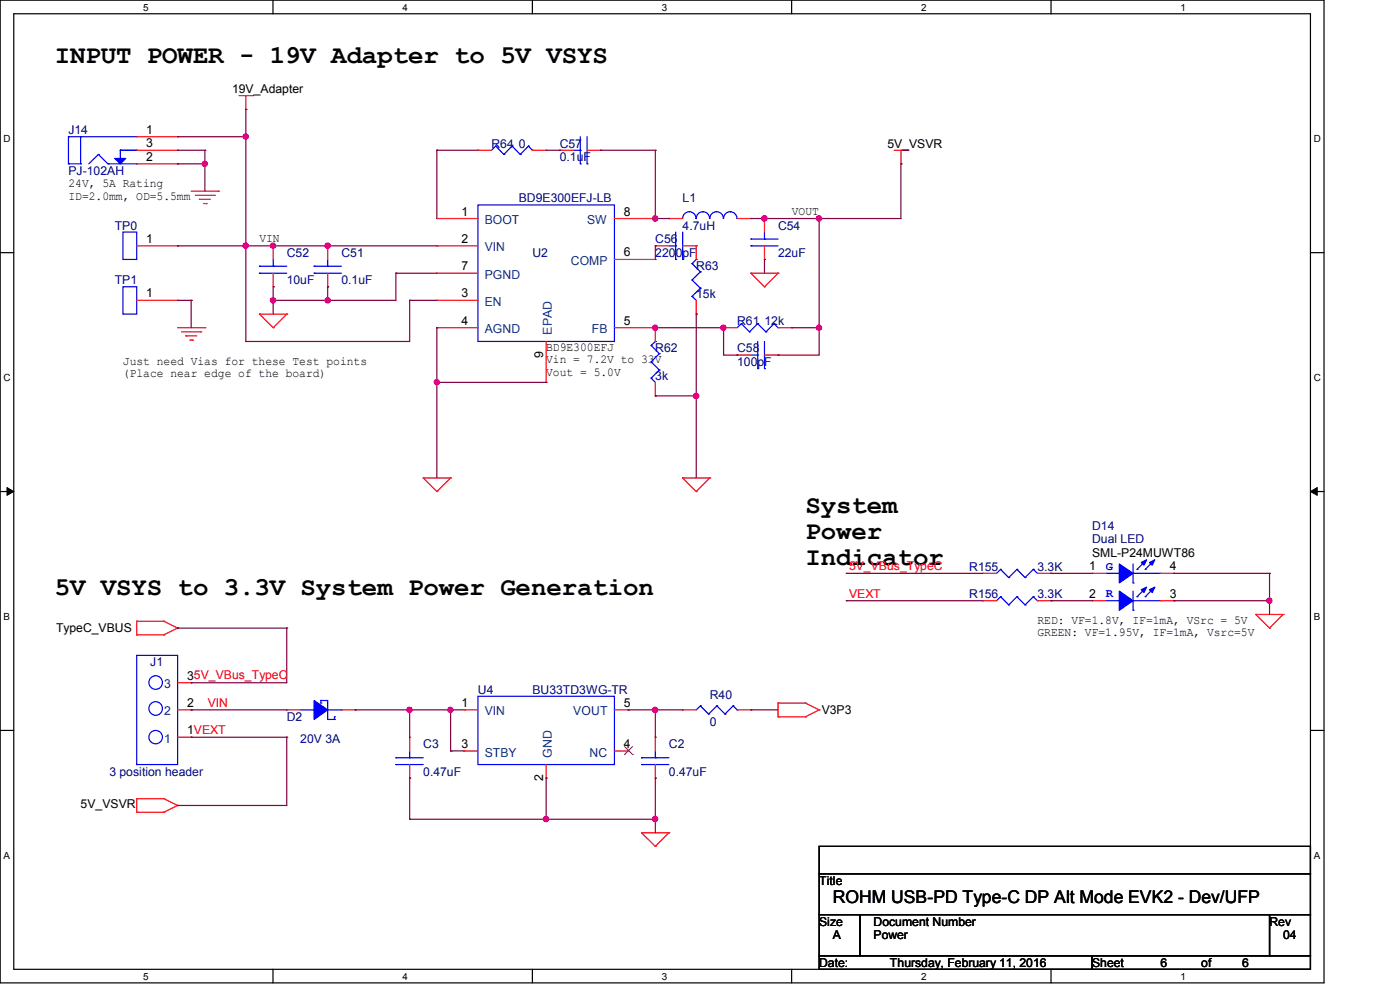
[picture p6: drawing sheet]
<svg xmlns="http://www.w3.org/2000/svg" width="297mm" height="210mm" viewBox="0 0 297 210" stroke-linecap="round" stroke-linejoin="round" font-family="sans-serif">
<path d="M0 0h280.9v208.5h-280.9zM2.9 2.9h275.1v202.7h-275.1z" fill="none" stroke="#000" stroke-width=".25"/>
<g fill="#fff">
<path d="M30.4 .3h1.1v2.4h-1.1z"/>
<path d="M30.4 205.9h1.1v2.3h-1.1z"/>
</g>
<path d="M57.9 0v2.9M57.9 205.6v2.9" fill="none" stroke="#000" stroke-width=".25"/>
<g fill="#fff">
<path d="M85.4 .3h1.1v2.4h-1.1z"/>
<path d="M85.4 205.9h1.1v2.3h-1.1z"/>
</g>
<path d="M112.9 0v2.9M112.9 205.6v2.9" fill="none" stroke="#000" stroke-width=".25"/>
<g fill="#fff">
<path d="M140.4 .3h1.2v2.4h-1.2z"/>
<path d="M140.4 205.9h1.2v2.3h-1.2z"/>
</g>
<path d="M167.9 0v2.9M167.9 205.6v2.9" fill="none" stroke="#000" stroke-width=".25"/>
<g fill="#fff">
<path d="M195.4 .3h1.2v2.4h-1.2z"/>
<path d="M195.4 205.9h1.2v2.3h-1.2z"/>
</g>
<path d="M223 0v2.9M223 205.6v2.9" fill="none" stroke="#000" stroke-width=".25"/>
<g fill="#fff">
<path d="M250.4 .3h1.2v2.4h-1.2z"/>
<path d="M250.4 205.9h1.2v2.3h-1.2z"/>
<path d="M.8 28.2h1.4v2.4h-1.4z"/>
<path d="M278.7 28.2h1.5v2.4h-1.5z"/>
<path d="M.8 78.9h1.4v2.3h-1.4z"/>
<path d="M278.7 78.9h1.5v2.3h-1.5z"/>
</g>
<path d="M0 53.6h2.9M278 53.6h2.9" fill="none" stroke="#000" stroke-width=".25"/>
<g fill="#fff">
<path d="M.8 129.6h1.3v2.3h-1.3z"/>
<path d="M278.7 129.6h1.4v2.3h-1.4z"/>
</g>
<path d="M0 104.3h2.9M278 104.3h2.9" fill="none" stroke="#000" stroke-width=".25"/>
<path d="M1.5 103.4l1.4 .9-1.4 .8zM278 104.3l1.4-.9v1.7z" fill="#000" stroke="#000" stroke-width=".21"/>
<g fill="#fff">
<path d="M.8 180.3h1.3v2.3h-1.3z"/>
<path d="M278.7 180.3h1.4v2.3h-1.4z"/>
</g>
<path d="M0 154.9h2.9M278 154.9h2.9M173.8 179.5h104.2v5.8h-104.2zM173.8 185.3h104.2v8.7h-104.2zM173.8 194h8.7v8.7h-8.7zM182.5 194h86.8v8.7h-86.8zM269.3 194h8.7v8.7h-8.7zM173.8 202.7h57.9v2.9h-57.9zM231.7 202.7h46.3v2.9h-46.3z" fill="none" stroke="#000" stroke-width=".25"/>
<g fill="none" stroke="#f00" stroke-width=".25">
<path d="M29 31.9h8.7M29 34.8h8.7M29 29h8.7M37.7 34.8h.1M37.7 31.9h.1M37.7 29h.1M50.7 20.3h2.9M52.2 23.2h.1M52.2 20.3v2.9M53.6 20.3h.1M101.4 31.9h.1M101.4 31.9h2.9"/>
<path d="M112.9 31.9h3M115.9 31.9h.1M118.7 31.9h.1M118.7 31.9h2.9M124.5 31.9h2.9M127.4 31.9h.1M189.7 31.9h2.9M191.1 34.8h.1M191.1 31.9v2.9M192.6 31.9h.1M29 52.2h8.7M37.7 52.2h.1"/>
<path d="M40.6 40.6h5.8M41.4 41.4h4.1M42.3 42.3h.1M42.3 42.3h2.3M43.2 43.2h.5M43.7 43.2h.1M45.5 41.4h.1M46.4 40.6h.1M58 52.2h.1M58 52.2v2.8M58 58v2.8M69.5 52.2h.1"/>
<path d="M69.5 52.2v2.8M69.5 58v2.8M92.7 46.4h.1M92.7 52.2h.1M92.7 58h.1M92.7 58h8.7M92.7 52.2h8.7M92.7 46.4h8.7M130.3 46.4h8.7M130.3 55h8.7M139 52.2h.1M139 55h.1"/>
<path d="M139 46.4h.1M139 52.2h2.9M141.9 46.4h.1M141.9 46.4h2.9M144.8 52.2h2.9M147.7 52.2h.1M147.7 52.2v2.8M156.4 46.4h2.9M159.3 58h.1M159.3 46.4h.1M159.3 58h5.8M159.3 58l2.9 2.8"/>
<path d="M162.2 55h.1M162.2 46.4h.1M162.2 46.4v2.8M162.2 52.2v2.8M165.1 58h.1M165.1 58l-2.9 2.8M29 63.7h8.7M37.7 63.7h.1M37.7 69.5h5.8M38.5 70.4h4.1M39.4 71.2h.1M39.4 71.2h2.3"/>
<path d="M40.3 72.1h.6M40.9 72.1h.1M42.6 70.4h.1M43.5 69.5h.1M55 66.6h.1M55 66.6h5.8M55 66.6l3 2.9M58 69.5h.1M58 60.8h.1M60.8 66.6h.1M60.8 66.6l-2.8 2.9M69.5 60.8h.1"/>
<path d="M92.7 63.7h.1M92.7 69.5h.1M92.7 69.5h8.7M92.7 63.7h8.7M115.9 72.4v8.7M130.3 69.5h8.7M139 69.5h.1M139 69.5v2.9M147.7 66.6h.1M147.7 63.7v2.9M153.5 69.5h.1M153.5 69.5h2.9"/>
<path d="M156.4 75.3h.1M156.4 75.3h2.9M162.2 60.8h.1M162.2 75.3h2.9M165.1 75.3h.1M165.1 69.5h2.9M168 69.5h.1M115.9 81.1h.1M139 84h.1M139 81.1v2.9M89.8 101.4h.1M89.8 101.4h5.8"/>
<path d="M89.8 101.4l2.9 2.9M92.7 104.3h.1M95.6 101.4h.1M95.6 101.4l-2.9 2.9M144.8 101.4h.1M144.8 101.4h5.8M144.8 101.4l2.9 2.9M147.7 104.3h.1M150.6 101.4h.1M150.6 101.4l-2.9 2.9M29 131.8h.1M29 134.7h.1"/>
<path d="M29 131.8h5.8M29 131.8v2.9M29 134.7h5.8M34.8 131.8h.1M34.8 134.7h.1M34.8 131.8l2.9 1.4M37.7 133.2h.1M37.7 133.2l-2.9 1.5M208.5 121.6h.1M208.5 127.4h.1M208.5 121.6h2.9M208.5 127.4h2.9"/>
<path d="M220.1 121.6h2.9M220.1 127.4h2.9M223 121.6h.1M223 127.4h.1M231.7 121.6h.1M231.7 127.4h.1M231.7 121.6h2.9M231.7 127.4h2.9M246.2 121.6h2.8M246.2 127.4h2.8M249 121.6h.1M249 127.4h.1"/>
<path d="M266.4 130.3h.1M266.4 130.3h5.8M266.4 130.3l2.9 2.9M269.3 133.2h.1M272.2 130.3h.1M272.2 130.3l-2.9 2.9M37.7 156.4h2.9M37.7 150.6h2.9M37.7 144.8h2.9M40.6 156.4h.1M40.6 150.6h.1M40.6 144.8h.1"/>
<path d="M60.8 150.6h.1M60.8 150.6h2.9M72.4 150.6h2.9M75.3 150.6h.1M86.9 156.4h.1M86.9 156.4v2.9M98.5 150.6h.1M98.5 159.3h.1M98.5 150.6h2.9M98.5 159.3h2.9M130.3 150.6h2.9M130.3 159.3h2.9"/>
<path d="M133.2 150.6h.1M133.2 159.3h.1M139 156.4h.1M139 156.4v2.9M144.8 150.6h.1M144.8 150.6h2.9M156.4 150.6h2.9M159.3 150.6h.1M165.1 152.1h.1M165.1 149.1h.1M165.1 149.1h5.8M165.1 152.1h5.8"/>
<path d="M165.1 149.1v3M170.9 149.1h.1M170.9 152.1h.1M170.9 149.1l2.9 1.5M173.8 150.6h.1M173.8 150.6l-2.9 1.5M29 169.4h.1M29 172.3h.1M29 169.4v2.9M29 169.4h5.8M29 172.3h5.8M34.8 169.4h.1"/>
<path d="M34.8 172.3h.1M34.8 169.4l2.9 1.5M37.7 170.9h.1M37.7 170.9l-2.9 1.4M86.9 165.1h.1M86.9 162.2v2.9M115.9 165.1h.1M115.9 162.2v2.9M136.1 176.7h.1M136.1 176.7h5.8M136.1 176.7l2.9 2.8M139 179.5h.1"/>
<path d="M139 165.1h.1M139 162.2v2.9M141.9 176.7h.1M141.9 176.7l-2.9 2.8"/>
</g>
<g fill="none" stroke="#00f" stroke-width=".25">
<path d="M14.5 29h.1M14.5 34.8h.1M14.5 34.8h2.6M14.5 29h14.5M14.5 29v5.8M17.1 34.8h.1M17.1 29h.1M17.1 29v5.8M20.9 32.8h.1M20.9 32.8l-2.1 2M20.9 32.8l2 2M22.9 34.8h.1"/>
<path d="M22.9 34.8h6.1M25.5 31.9h.1M25.5 31.9h3.5M25.5 31.9v1.7M29 34.8h.1M29 31.9h.1M29 29h.1M105.2 31h.1M105.2 31l-.9 .9M105.2 31l1.7 1.8M106.9 32.8h.1M108.6 31h.1"/>
<path d="M108.6 31l-1.7 1.8M108.6 31l1.8 1.8M110.4 32.8h.1M112.1 31h.1M112.1 31l-1.7 1.8M112.1 31l.8 .9M112.9 31.9h.1M121.6 31.9h1.5M123.1 34.8h.1M123.1 31.9h.1M123.1 29v5.8M124.5 34.8h.1"/>
<path d="M124.5 29v5.8M26.1 49.2h2.9v5.8h-2.9zM55 58h.1M55 56.5h.1M55 58h5.8M55 56.5h5.8M58 56.5h.1M58 55v1.5M66.6 58h.1M66.6 56.5h.1M66.6 58h5.8M66.6 56.5h5.8"/>
<path d="M69.5 56.5h.1M69.5 55v1.5M101.4 43.5h28.9v28.9h-28.9zM141.9 52.2h1.4M143.3 55h.1M143.3 52.2h.1M143.3 49.2v5.8M144.8 55h.1M144.8 46.4v-.1a1.42 1.42 0 0 1 1.5-1.4 1.42 1.42 0 0 1 1.4 1.5M144.8 49.2v5.8M146.8 59.4h.1M146.8 55.9h.1"/>
<path d="M146.8 59.4l1.8 1.7M146.8 55.9l1.8 1.8M147.7 46.4v-.1a1.42 1.42 0 0 1 1.4-1.4 1.42 1.42 0 0 1 1.4 1.5M147.7 55h.1M147.7 55l-.9 .9M148.6 57.7h.1M148.6 57.7l-1.8 1.7M150.6 46.4a1.44 1.44 0 0 1 1.4-1.5 1.44 1.44 0 0 1 1.5 1.5M153.5 46.4v-.1a1.42 1.42 0 0 1 1.4-1.4 1.42 1.42 0 0 1 1.4 1.5M159.3 52.2h.1M159.3 50.7h.1M159.3 52.2h5.8"/>
<path d="M159.3 50.7h5.8M162.2 50.7h.1M162.2 49.2v1.5M26.1 60.8h2.9v5.8h-2.9zM138.1 76.8h.1M138.1 73.3h.1M138.1 76.8l1.8 1.7M138.1 73.3l1.8 1.7M139 72.4h.1M139 72.4l-.9 .9M139.9 78.5h.1M139.9 75h.1"/>
<path d="M139.9 78.5l-1.8 1.7M139.9 75l-1.8 1.8M146.8 62.9h.1M146.8 62.9l.9 .8M148.6 61.1h.1M148.6 61.1l-1.8 1.8M157.3 68.7h.1M157.3 68.7l-.9 .8M157.3 68.7l1.7 1.7M159 70.4h.1M159.3 75.3h1.4M160.7 78.2h.1"/>
<path d="M160.7 75.3h.1M160.7 68.7h.1M160.7 72.4v5.8M160.7 68.7l-1.7 1.7M160.7 68.7l1.8 1.7M162.2 78.2h.1M162.2 72.4v5.8M162.5 70.4h.1M164.2 68.7h.1M164.2 68.7l-1.7 1.7M164.2 68.7l.9 .8M165.1 69.5h.1"/>
<path d="M138.1 80.2h.1M138.1 80.2l.9 .9M240.4 119.6v4.1M243 119l-1.8 1.8M244.7 119l-1.7 1.8M29 139h8.7v23.2h-8.7zM212.3 120.8h.1M212.3 126.6h.1M212.3 120.8l-.9 .8M212.3 120.8l1.7 1.7M212.3 126.6l-.9 .8M212.3 126.6l1.7 1.7"/>
<path d="M214 122.5h.1M214 128.3h.1M215.7 120.8h.1M215.7 126.6h.1M215.7 120.8l-1.7 1.7M215.7 120.8l1.8 1.7M215.7 126.6l-1.7 1.7M215.7 126.6l1.8 1.7M217.5 122.5h.1M217.5 128.3h.1M219.2 120.8h.1M219.2 126.6h.1"/>
<path d="M219.2 120.8l-1.7 1.7M219.2 120.8l.9 .8M219.2 126.6l-1.7 1.7M219.2 126.6l.9 .8M220.1 121.6h.1M220.1 127.4h.1M234.6 121.6h2.8M234.6 127.4h2.8M237.4 121.6h.1M237.4 127.4h.1M240.4 123.7h.1M240.4 129.5h.1"/>
<path d="M240.4 125.4v4.1M240.4 121.6h5.8M240.4 127.4h5.8M241.2 120.8h.1M241.2 126.6h.1M243 120.8h.1M243 126.6h.1M243 124.8l-1.8 1.8M244.7 124.8l-1.7 1.8M246.2 121.6h.1M246.2 127.4h.1M63.7 150.6h2.9"/>
<path d="M66.6 150.6h.1M68.1 148.6h.1M68.1 149.1h.1M68.1 148.6h1.4v4M68.1 148.6v.5M69.5 152.6h.1M69.5 150.6h2.9M69.5 152.6h1.5M71 152.6h.1M71 152.1h.1M71 152.1v.5M72.4 150.6h.1"/>
<path d="M86.9 159.3v1.4M101.4 147.7h28.9v14.5h-28.9zM139 159.3v1.4M148.6 149.7h.1M148.6 149.7l-.9 .9M148.6 149.7l1.7 1.8M150.3 151.5h.1M152.1 149.7h.1M152.1 149.7l-1.8 1.8M152.1 149.7l1.7 1.8M153.8 151.5h.1M155.5 149.7h.1"/>
<path d="M155.5 149.7l-1.7 1.8M155.5 149.7l.9 .9M156.4 150.6h.1M84 162.2h.1M84 160.7h.1M84 162.2h5.8M84 160.7h5.8M86.9 160.7h.1M136.1 162.2h.1M136.1 160.7h.1M136.1 162.2h5.8M136.1 160.7h5.8"/>
<path d="M139 160.7h.1"/>
<circle cx="33" cy="150.3" r="1.44"/>
<circle cx="33" cy="144.8" r="1.44"/>
<circle cx="33" cy="156.4" r="1.43"/>
</g>
<g fill="#00f" stroke="#00f" stroke-width=".25">
<path d="M24.3 33.6h2.4l-1.2 1.2z"/>
<path d="M237.4 119.6l3 2-3 2.1z" fill-rule="evenodd"/>
<path d="M243.8 119.3l1.2-.6-.6 1.2z" fill-rule="evenodd"/>
<path d="M242.1 119.3l1.1-.6-.5 1.2z" fill-rule="evenodd"/>
<path d="M237.4 125.4l3 2-3 2.1z" fill-rule="evenodd"/>
<path d="M243.8 125.1l1.2-.6-.6 1.2z" fill-rule="evenodd"/>
<path d="M242.1 125.1l1.1-.6-.5 1.2z" fill-rule="evenodd"/>
<path d="M66.6 148.6l2.9 2-2.9 2z" fill-rule="evenodd"/>
</g>
<path d="M132.5 158.3l1.7 1.8M134.2 158.3l-1.7 1.8M132.5 160.1h.1M134.2 160.1h.1" fill="none" stroke="#804000" stroke-width=".21"/>
<g fill="none" stroke="#800040" stroke-width=".25">
<path d="M37.7 29h.1M37.7 34.8h.1M37.7 31.9h.1M37.7 29h14.5M37.7 34.8h5.8M37.7 31.9h5.8M43.5 34.8h.1M43.5 31.9h.1M43.5 31.9v8.7M52.2 29h.1M52.2 23.2h.1M52.2 23.2v49.2"/>
<path d="M92.7 31.9h.1M92.7 31.9h8.7M92.7 31.9v14.5M115.9 31.9h2.8M118.7 31.9h.1M127.4 31.9h.1M127.4 31.9h11.6M139 31.9h.1M139 31.9v14.5h2.9M191.1 34.8h.1M191.1 34.8v11.6h-31.8M37.7 52.2h.1"/>
<path d="M37.7 52.2h55M52.2 52.2h.1M58 52.2h.1M69.5 52.2h.1M84 58h.1M84 58v5.7h-26M84 58h8.7M139 52.2h.1M139 52.2v2.8M141.9 46.4h.1M162.2 46.4h.1M162.2 55h.1"/>
<path d="M162.2 55v3M173.8 46.4h.1M173.8 46.4v28.9h-8.7M37.7 63.7h2.9M40.6 63.7h.1M40.6 63.7v5.8M52.2 72.4h.1M58 60.8h.1M58 63.7h.1M58 60.8v5.8M69.5 63.7h.1M69.5 60.8h.1"/>
<path d="M69.5 60.8v2.9M86.9 63.7h.1M86.9 63.7h5.8M86.9 63.7v8.7h-34.7M92.7 69.5h.1M92.7 69.5v31.9M139 69.5h.1M139 69.5h14.5M147.7 66.6h.1M147.7 66.6v34.8M153.5 69.5h.1M153.5 69.5v5.8h2.9"/>
<path d="M156.4 75.3h.1M165.1 75.3h.1M168 69.5h.1M168 69.5h5.8M173.8 69.5h.1M92.7 81.1h.1M92.7 81.1h23.2M139 84h.1M139 84h8.7M147.7 84h.1M37.7 133.2h.1M37.7 133.2h23.1"/>
<path d="M60.8 133.2h.1M60.8 133.2v11.6h-20.2M179.5 121.6h.1M179.5 127.4h.1M179.5 127.4h29M179.5 121.6h29M223 121.6h.1M223 127.4h.1M223 127.4h8.7M223 121.6h8.7M249 127.4h.1M249 121.6h.1"/>
<path d="M249 127.4h20.3M249 121.6h20.3M269.3 127.4h.1M269.3 121.6h.1M269.3 121.6v8.7M40.6 144.8h.1M40.6 156.4h.1M40.6 150.6h.1M40.6 150.6h20.2M40.6 156.4h20.2M60.8 156.4h.1M60.8 156.4v14.5h-23.1"/>
<path d="M75.3 150.6h.1M75.3 150.6h23.2M86.9 150.6h.1M86.9 150.6v5.8M95.6 159.3h.1M95.6 150.6h.1M95.6 159.3h2.9M95.6 150.6v8.7M133.2 150.6h.1M133.2 150.6h11.6M139 150.6h.1M139 150.6v5.8"/>
<path d="M159.3 150.6h.1M159.3 150.6h5.8M37.7 170.9h.1M86.9 173.8h.1M86.9 165.1h.1M86.9 165.1v8.7M86.9 173.8h52.1M115.9 173.8h.1M115.9 165.1h.1M115.9 165.1v8.7M139 165.1h.1M139 173.8h.1"/>
<path d="M139 165.1v11.6"/>
</g>
<g fill="#f0f" stroke="#f0f" stroke-width=".25">
<circle cx="43.4" cy="34.8" r=".55"/>
<circle cx="69.5" cy="52.1" r=".55"/>
<circle cx="57.9" cy="52.1" r=".55"/>
<circle cx="69.5" cy="63.7" r=".55"/>
<circle cx="52.1" cy="52.1" r=".55"/>
<circle cx="139" cy="46.3" r=".56"/>
<circle cx="162.2" cy="46.3" r=".57"/>
<circle cx="153.5" cy="69.5" r=".55"/>
<circle cx="139" cy="69.5" r=".55"/>
<circle cx="92.7" cy="81.1" r=".55"/>
<circle cx="147.7" cy="84" r=".56"/>
<circle cx="57.9" cy="63.7" r=".55"/>
<circle cx="173.7" cy="69.5" r=".55"/>
<circle cx="139" cy="173.7" r=".55"/>
<circle cx="115.8" cy="173.7" r=".55"/>
<circle cx="269.3" cy="127.4" r=".55"/>
<circle cx="139" cy="150.6" r=".55"/>
<circle cx="95.5" cy="150.6" r=".55"/>
<circle cx="86.9" cy="150.6" r=".55"/>
<circle cx="52.1" cy="29" r=".55"/>
<circle cx="173.7" cy="46.3" r=".56"/>
</g>
<g font-size="5.5">
<text x="11.6" y="13.3">INPUT POWER - 19V Adapter to 5V VSYS</text>
<text x="170.9" y="108.8">System</text>
<text x="170.9" y="114.3">Power</text>
<text x="170.9" y="119.8">Indicator</text>
<text x="11.6" y="126.2">5V VSYS to 3.3V System Power Generation</text>
</g>
<text font-size="3.7" x="176.7" y="191.6">ROHM USB-PD Type-C DP Alt Mode EVK2 - Dev/UFP</text>
<g font-size="2.6">
<text x="49.2" y="19.7">19V_Adapter</text>
<text x="31" y="28.4">1</text>
<text x="31" y="34.1">2</text>
<text x="31" y="31.2">3</text>
<text x="188.3" y="31.3">5V_VSVR</text>
<text x="14.5" y="39.8">24V, 5A Rating</text>
<text x="14.5" y="42.3">ID=2.0mm, OD=5.5mm</text>
<text x="97.9" y="45.7">1</text>
<text x="132.4" y="45.7">8</text>
<text x="168" y="45.6">VOUT</text>
<text x="31" y="51.5">1</text>
<text x="55" y="51.3">VIN</text>
<text x="97.9" y="51.5">2</text>
<text x="97.9" y="57.3">7</text>
<text x="132.4" y="54.4">6</text>
<text x="31" y="63.1">1</text>
<text x="97.9" y="63.1">3</text>
<text x="97.9" y="68.9">4</text>
<text x="132.4" y="68.9">5</text>
<text x="26.1" y="77.4">Just need Vias for these Test points</text>
<text x="115.2" y="75.9" transform="rotate(-90 115.2 75.9)">9</text>
<text x="115.9" y="74.5">BD9E300EFJ</text>
<text x="115.9" y="77.1">Vin = 7.2V to 33V</text>
<text x="26.1" y="80">(Place near edge of the board)</text>
<text x="115.9" y="79.7">Vout = 5.0V</text>
<text x="231.7" y="118.2">SML-P24MUWT86</text>
<text x="231.1" y="121">1</text>
<text x="248.2" y="121">4</text>
<text x="231.1" y="126.8">2</text>
<text x="248.2" y="126.8">3</text>
<text x="11.9" y="134.1">TypeC_VBUS</text>
<text x="220.1" y="132.4">RED: VF=1.8V, IF=1mA, VSrc = 5V</text>
<text x="220.1" y="135">GREEN: VF=1.95V, IF=1mA, Vsrc=5V</text>
<text x="39.7" y="149.9">2</text>
<text x="39.7" y="144.2">35V_VBus_TypeC</text>
<text x="97.9" y="149.9">1</text>
<text x="132.4" y="149.9">5</text>
<text x="39.7" y="155.7">1VEXT</text>
<text x="174.3" y="151.5">V3P3</text>
<text x="97.9" y="158.7">3</text>
<text x="132.4" y="158.7">4</text>
<text x="115.2" y="165.7" transform="rotate(-90 115.2 165.7)">2</text>
<text x="17.1" y="171.5">5V_VSVR</text>
<text x="173.8" y="187.7">Title</text>
<text x="173.8" y="196.3">Size</text>
<text x="185.3" y="196.3">Document Number</text>
<text x="269.3" y="196.3">Rev</text>
<text x="176.7" y="199.3">A</text>
<text x="185.3" y="199.3">Power</text>
<text x="272.2" y="199.3">04</text>
<text x="173.8" y="205.1">Date:</text>
<text x="188.8" y="205.1">Thursday, February 11, 2016</text>
<text x="231.7" y="205.1">Sheet</text>
<text x="246.2" y="205.1">6</text>
<text x="254.8" y="205.1">of</text>
<text x="263.5" y="205.1">6</text>
</g>
<g font-size="2.6" fill="#000080">
<text x="14.5" y="28.4">J14</text>
<text x="104.3" y="31.3">R64</text>
<text x="110.1" y="31.3">0</text>
<text x="118.7" y="31.3">C57</text>
<text x="118.7" y="34.2">0.1uF</text>
<text x="14.5" y="37.1">PJ-102AH</text>
<text x="110.1" y="42.9">BD9E300EFJ-LB</text>
<text x="144.8" y="42.9">L1</text>
<text x="24.3" y="48.7">TP0</text>
<text x="139" y="51.6">C56</text>
<text x="144.8" y="48.7">4.7uH</text>
<text x="165.1" y="48.7">C54</text>
<text x="60.8" y="54.5">C52</text>
<text x="72.4" y="54.5">C51</text>
<text x="112.9" y="54.5">U2</text>
<text x="139" y="54.5">2200pF</text>
<text x="147.7" y="57.4">R63</text>
<text x="165.1" y="54.5">22uF</text>
<text x="24.3" y="60.3">TP1</text>
<text x="60.8" y="60.3">10uF</text>
<text x="72.4" y="60.3">0.1uF</text>
<text x="147.7" y="63.2">15k</text>
<text x="156.4" y="69">R61</text>
<text x="162.2" y="69">12k</text>
<text x="139" y="74.8">R62</text>
<text x="156.4" y="74.8">C58</text>
<text x="156.4" y="77.6">100pF</text>
<text x="139" y="80.5">3k</text>
<text x="231.7" y="112.4">D14</text>
<text x="231.7" y="115.3">Dual LED</text>
<text x="205.6" y="121.1">R155</text>
<text x="220.1" y="121.1">3.3K</text>
<text x="205.6" y="126.9">R156</text>
<text x="220.1" y="126.9">3.3K</text>
<text x="31.9" y="141.4">J1</text>
<text x="101.4" y="147.2">U4</text>
<text x="112.9" y="147.2">BU33TD3WG-TR</text>
<text x="150.6" y="148.3">R40</text>
<text x="60.8" y="152.9">D2</text>
<text x="150.6" y="154.1">0</text>
<text x="63.7" y="157.6">20V 3A</text>
<text x="89.8" y="158.7">C3</text>
<text x="141.9" y="158.7">C2</text>
<text x="23.2" y="164.5">3 position header</text>
<text x="89.8" y="164.5">0.47uF</text>
<text x="141.9" y="164.5">0.47uF</text>
</g>
<g font-size="2.6" fill="#004080">
<text x="102.8" y="47.5">BOOT</text>
<text x="124.5" y="47.5">SW</text>
<text x="102.8" y="53.3">VIN</text>
<text x="102.8" y="59.1">PGND</text>
<text x="121.1" y="56.2">COMP</text>
<text x="102.8" y="64.9">EN</text>
<text x="102.8" y="70.7">AGND</text>
<text x="117.1" y="71" transform="rotate(-90 117.1 71)">EPAD</text>
<text x="125.6" y="70.7">FB</text>
<text x="34.8" y="146">3</text>
<text x="34.8" y="151.8">2</text>
<text x="102.8" y="151.8">VIN</text>
<text x="121.6" y="151.8">VOUT</text>
<text x="34.8" y="157.6">1</text>
<text x="102.8" y="160.5">STBY</text>
<text x="117.1" y="160.7" transform="rotate(-90 117.1 160.7)">GND</text>
<text x="125.1" y="160.5">NC</text>
</g>
<g font-size="2.6" fill="#f00">
<text x="180.1" y="120.8">5V_VBus_TypeC</text>
<text x="180.1" y="126.8">VEXT</text>
<text x="44.1" y="150">VIN</text>
</g>
<g font-size="2.6" fill="#00f">
<text x="234.6" y="120.9">G</text>
<text x="234.6" y="126.7">R</text>
</g>
<g font-size="2.1">
<text x="30.4" y="2.2">5</text>
<text x="85.4" y="2.2">4</text>
<text x="140.4" y="2.2">3</text>
<text x="195.4" y="2.2">2</text>
<text x="250.5" y="2.2">1</text>
<text x=".8" y="30.1">D</text>
<text x="278.7" y="30.1">D</text>
<text x=".8" y="80.8">C</text>
<text x="278.7" y="80.8">C</text>
<text x=".8" y="131.5">B</text>
<text x="278.7" y="131.5">B</text>
<text x=".8" y="182.2">A</text>
<text x="278.7" y="182.2">A</text>
<text x="30.4" y="207.8">5</text>
<text x="85.4" y="207.8">4</text>
<text x="140.4" y="207.8">3</text>
<text x="195.4" y="207.8">2</text>
<text x="250.5" y="207.8">1</text>
</g>
</svg>
